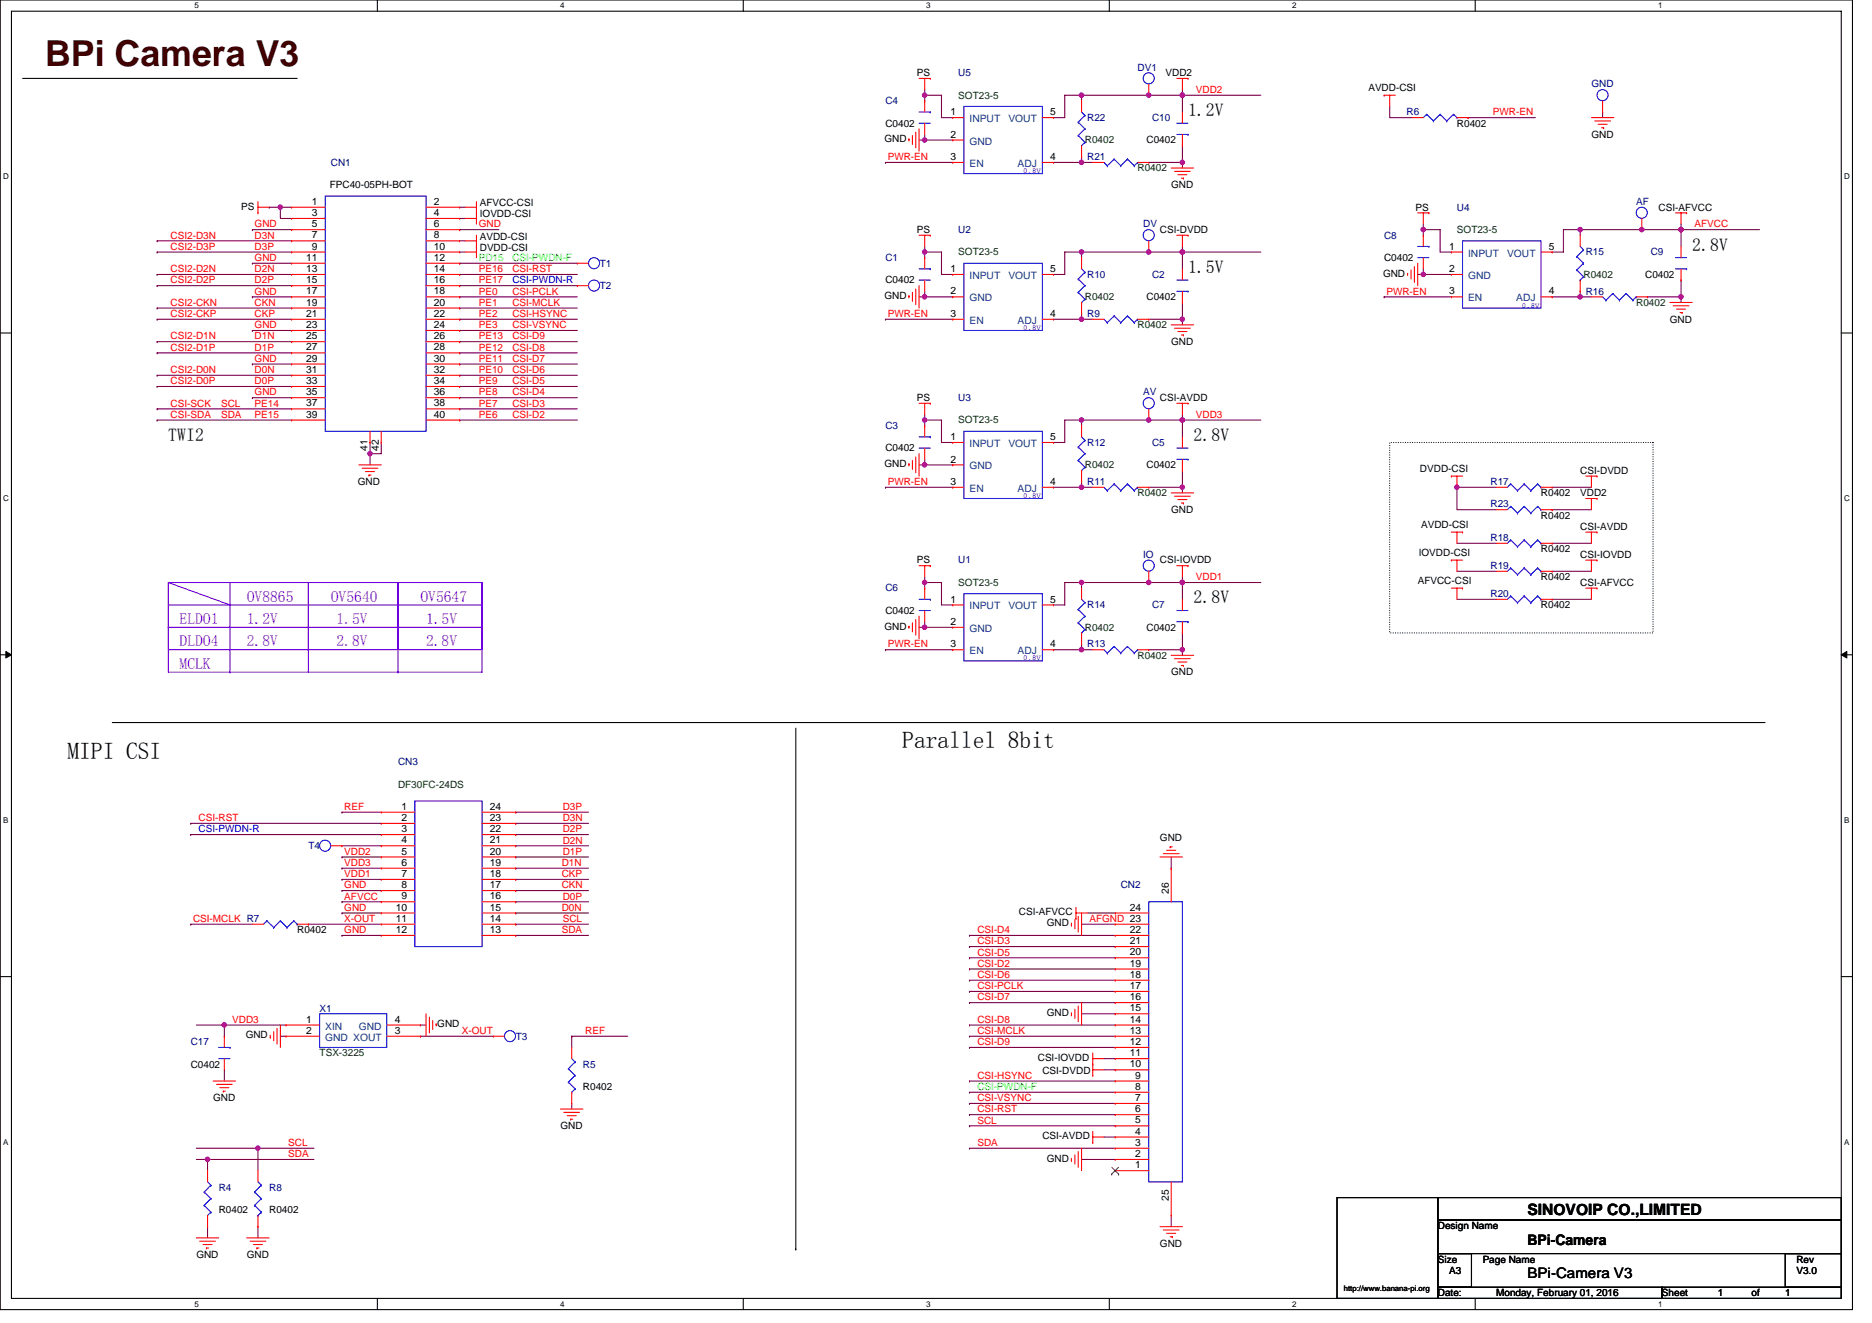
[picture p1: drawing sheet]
<svg xmlns="http://www.w3.org/2000/svg" width="297mm" height="210mm" viewBox="0 0 297 210" stroke-linecap="round" stroke-linejoin="round" font-family="sans-serif">
<path d="M0 0h293.9v207.9h-293.9zM1.8 1.8h290.4v204.3h-290.4z" fill="none" stroke="#000" stroke-width=".17"/>
<g fill="#fff">
<path d="M30.8 .2h.7v1.4h-.7z"/>
<path d="M30.8 206.3h.7v1.4h-.7z"/>
</g>
<path d="M59.9 0v1.8M59.9 206.1v1.8" fill="none" stroke="#000" stroke-width=".17"/>
<g fill="#fff">
<path d="M88.9 .2h.7v1.4h-.7z"/>
<path d="M88.9 206.3h.7v1.4h-.7z"/>
</g>
<path d="M117.9 0v1.8M117.9 206.1v1.8" fill="none" stroke="#000" stroke-width=".17"/>
<g fill="#fff">
<path d="M147 .2h.7v1.4h-.7z"/>
<path d="M147 206.3h.7v1.4h-.7z"/>
</g>
<path d="M176 0v1.8M176 206.1v1.8" fill="none" stroke="#000" stroke-width=".17"/>
<g fill="#fff">
<path d="M205 .2h.7v1.4h-.7z"/>
<path d="M205 206.3h.7v1.4h-.7z"/>
</g>
<path d="M234.1 0v1.8M234.1 206.1v1.8" fill="none" stroke="#000" stroke-width=".17"/>
<g fill="#fff">
<path d="M263.1 .2h.7v1.4h-.7z"/>
<path d="M263.1 206.3h.7v1.4h-.7z"/>
<path d="M.5 27.3h.9v1.4h-.9z"/>
<path d="M292.6 27.3h.9v1.4h-.9z"/>
<path d="M.5 78.4h.9v1.4h-.9z"/>
<path d="M292.6 78.4h.9v1.4h-.9z"/>
</g>
<path d="M0 52.9h1.8M292.2 52.9h1.7" fill="none" stroke="#000" stroke-width=".17"/>
<g fill="#fff">
<path d="M.5 129.5h.8v1.4h-.8z"/>
<path d="M292.6 129.5h.9v1.4h-.9z"/>
</g>
<path d="M0 103.9h1.8M292.2 103.9h1.7" fill="none" stroke="#000" stroke-width=".17"/>
<path d="M.9 103.4l.9 .5-.9 .5zM292.2 103.9l.8-.5v1z" fill="#000" stroke="#000" stroke-width=".16"/>
<g fill="#fff">
<path d="M.5 180.5h.8v1.4h-.8z"/>
<path d="M292.6 180.5h.9v1.4h-.9z"/>
</g>
<g fill="none" stroke="#000" stroke-width=".17">
<path d="M3.6 12.4h43.6M48.9 92.5v10.6M17.8 114.7h262.3M48.9 103.1h.1M126.3 115.6v82.6M0 155h1.8M292.2 155h1.7M126.3 198.2h.1M212.2 190.1h16v16h-16zM228.2 190.1h64v3.5h-64zM228.2 193.6h64v5.4h-64zM228.2 199h5.3v5.3h-5.3z"/>
<path d="M283.3 199h8.9v5.3h-8.9zM228.2 204.3h35.5v1.8h-35.5zM263.7 204.3h28.5v1.8h-28.5z"/>
</g>
<path d="M220.5 70.2h41.8v30.3h-41.8z" fill="none" stroke="#000" stroke-width=".17" stroke-dasharray="0 .3"/>
<path d="M26.7 92.5h49.8M26.7 96h49.8M26.7 99.6h49.8M26.7 92.5v10.6h49.8v-10.6M26.7 92.5v14.2h49.8v-14.2M26.7 92.5l9.8 3.5M36.5 96h.1M36.5 92.5v14.2M48.9 92.5v14.2M36.5 106.7h.1M63.2 103.1v-10.6v14.2M63.2 106.7h.1" fill="none" stroke="#8000ff" stroke-width=".17"/>
<g fill="none" stroke="#800040" stroke-width=".17">
<path d="M146.7 15.1h2.7v3.6h1.8M146.7 15.1v.9M146.7 15.1h.1M146.7 14.2v.9M171.6 15.1h.1M171.6 15.1v.9M171.6 15.1h-2.7v3.6h-1.7M171.6 15.1h28.5M182.3 15.1h.1M187.6 14.2v3.6M187.6 15.1h.1M220.5 16.9v1.8h3.6"/>
<path d="M233 18.7h.1M233 18.7h10.6M254.3 17.8v.9M24.9 38.2h.1M24.9 38.2h21.4M40 36.4h.1M40 36.4h6.3M42.7 32.9h1.8v1.8h1.8M42.7 32.9h.1M44.5 32.9h1.8M72.9 38.2h.9M72.9 34.7h.9"/>
<path d="M72.9 36.4h.1M72.9 32.9h.9M72.9 36.4h6.3M140.5 25.8h.1M140.5 25.8h10.7M145.8 22.2h.9M146.7 39.1v.9M146.7 21.3v.9M146.7 22.2h.1M146.7 22.2h4.5M167.2 25.8h4.4M171.6 24.9h.1"/>
<path d="M171.6 25.8h1.8M171.6 24.9v.9M182.3 25.8h5.3M187.6 39.1v3.6M187.6 23.1v2.7M187.6 25.8h.1M187.6 25.8v.9M225.8 36.4h2.7v3.6h1.8M225.8 36.4v.9M225.8 36.4h.1M225.8 35.6v.8M250.7 36.4v.9"/>
<path d="M250.7 36.4h-2.6v3.6h-1.8M250.7 36.4h.1M250.7 36.4h28.5M260.5 36.4h.1M266.7 35.6v3.5M266.7 36.4h.1M24.9 40h.1M24.9 45.3h.1M24.9 43.6h.1M24.9 50.7h.1M24.9 48.9h.1M24.9 59.6h.1"/>
<path d="M24.9 54.2h.1M24.9 56h.1M24.9 40h21.4M24.9 45.3h21.4M24.9 43.6h21.4M24.9 50.7h21.4M24.9 48.9h21.4M24.9 59.6h21.4M24.9 54.2h21.4M24.9 56h21.4M40 57.8h.1M40 52.5h.1"/>
<path d="M40 47.1h.1M40 41.8h.1M40 57.8h6.3M40 52.5h6.3M40 47.1h6.3M40 41.8h6.3M72.9 40h.9M72.9 43.6h.1M72.9 45.3h.1M72.9 54.2h.1M72.9 56h.1M72.9 57.8h.1"/>
<path d="M72.9 59.6h.1M72.9 52.5h.1M72.9 50.7h.1M72.9 48.9h.1M72.9 47.1h.1M72.9 41.8h.1M72.9 45.3h18.7M72.9 43.6h18.7M72.9 50.7h18.7M72.9 48.9h18.7M72.9 59.6h18.7M72.9 54.2h18.7"/>
<path d="M72.9 56h18.7M72.9 57.8h18.7M72.9 52.5h18.7M72.9 47.1h18.7M72.9 41.8h18.7M140.5 50.7h.1M140.5 50.7h10.7M145.8 47.1h.9M146.7 40h2.7v3.6h1.8M146.7 40v.9M146.7 46.2v.9M146.7 40h.1"/>
<path d="M146.7 47.1h.1M146.7 47.1h4.5M167.2 50.7h4.4M171.6 49.8h.1M171.6 40v.9M171.6 40h-2.7v3.6h-1.7M171.6 50.7h1.8M171.6 40h.1M171.6 40h28.5M171.6 49.8v.9M182.3 50.7h5.3M182.3 40h.1"/>
<path d="M187.6 48v2.7M187.6 50.7h.1M187.6 40h.1M187.6 50.7v.9M219.6 47.1h.1M219.6 47.1h10.7M225 43.6h.8M225.8 42.7v.9M225.8 43.6h.1M225.8 43.6h4.5M246.3 47.1h4.4M250.7 46.2v.9"/>
<path d="M250.7 47.1h.1M250.7 47.1h1.8M261.4 47.1h5.3M266.7 47.1h.1M266.7 44.4v2.7M266.7 47.1v.9M24.9 61.3h.1M24.9 66.7h.1M24.9 64.9h.1M24.9 61.3h21.4M24.9 66.7h21.4M24.9 64.9h21.4"/>
<path d="M40 63.1h.1M40 63.1h6.3M58.7 70.2v1.8M58.7 72h.1M58.7 72v1.8M60.5 70.2v1.8h-1.8M72.9 61.3h.1M72.9 63.1h.1M72.9 64.9h.1M72.9 66.7h.1M72.9 61.3h18.7M72.9 63.1h18.7"/>
<path d="M72.9 66.7h18.7M72.9 64.9h18.7M140.5 77.3h.1M140.5 77.3h10.7M145.8 73.8h.9M146.7 66.7h2.7v3.5h1.8M146.7 66.7v.9M146.7 72.9v.9M146.7 66.7h.1M146.7 73.8h.1M146.7 65.8v.9M146.7 73.8h4.5"/>
<path d="M167.2 77.3h4.4M171.6 76.5v.8M171.6 77.3h.1M171.6 66.7v.9M171.6 66.7h-2.7v3.5h-1.7M171.6 66.7h.1M171.6 66.7h28.5M171.6 77.3h1.8M182.3 77.3h5.3M182.3 66.7h.1M187.6 77.3h.1M187.6 65.8v3.5"/>
<path d="M187.6 66.7h.1M187.6 74.7v2.6M187.6 77.3v.9M231.2 77.3h.1M231.2 77.3v3.6h6.2M231.2 77.3h6.2M246.3 77.3h6.2M145.8 99.6h.9M146.7 92.5h2.7v3.5h1.8M146.7 92.5v.8M146.7 98.7v.9M146.7 92.5h.1"/>
<path d="M146.7 99.6h.1M146.7 91.6v.9M146.7 99.6h4.5M171.6 92.5v.8M171.6 92.5h-2.7v3.5h-1.7M171.6 92.5h.1M171.6 92.5h28.5M182.3 92.5h.1M187.6 91.6v3.5M187.6 92.5h.1M231.2 86.2h6.2M231.2 90.7h6.2"/>
<path d="M231.2 95.1h6.2M246.3 86.2h6.2M246.3 90.7h6.2M246.3 95.1h6.2M246.3 80.9h.1M246.3 80.9h6.2M140.5 103.1h.1M140.5 103.1h10.7M167.2 103.1h4.4M171.6 102.2v.9M171.6 103.1h.1M171.6 103.1h1.8"/>
<path d="M182.3 103.1h5.3M187.6 103.1h.1M187.6 100.5v2.6M187.6 103.1v.9M30.3 132.5h.1M30.3 130.7h.1M30.3 132.5h30.2M30.3 130.7h30.2M54.3 128.9h.1M54.3 136h.1M54.3 137.8h.1M54.3 139.6h.1"/>
<path d="M54.3 134.2h6.2M54.3 128.9h6.2M54.3 136h6.2M54.3 137.8h6.2M54.3 139.6h6.2M81.8 139.6h.1M81.8 137.8h.1M81.8 136h.1M81.8 134.2h.1M81.8 132.5h.1M81.8 130.7h.1M81.8 128.9h.1"/>
<path d="M81.8 128.9h11.6M81.8 132.5h11.6M81.8 130.7h11.6M81.8 136h11.6M81.8 137.8h11.6M81.8 139.6h11.6M81.8 134.2h11.6M185.8 136v1.8M30.3 146.7h.1M30.3 146.7h9.7M48.9 146.7h.1M48.9 146.7h11.6"/>
<path d="M54.3 141.4h.1M54.3 144.9h.1M54.3 148.5h.1M54.3 143.1h.1M54.3 141.4h6.2M54.3 144.9h6.2M54.3 148.5h6.2M54.3 143.1h6.2M81.8 148.5h.1M81.8 146.7h.1M81.8 144.9h.1M81.8 143.1h.1"/>
<path d="M81.8 141.4h.1M81.8 141.4h11.6M81.8 144.9h11.6M81.8 146.7h11.6M81.8 148.5h11.6M81.8 143.1h11.6M153.8 152h.1M153.8 153.8h.1M153.8 150.2h.1M153.8 148.5h.1M153.8 155.6h.1M153.8 159.1h.1"/>
<path d="M153.8 157.4h.1M153.8 148.5h23.2M153.8 152h23.2M153.8 153.8h23.2M153.8 150.2h23.2M153.8 155.6h23.2M153.8 159.1h23.2M153.8 157.4h23.2M171.6 146.7h.1M171.6 146.7h5.4M172.5 144.9h4.5M31.2 162.7h4.4"/>
<path d="M35.6 162.7h.1M35.6 162.7v1.8M35.6 169.8v1.8M35.6 162.7h9.8M44.5 164.5h.9M66.7 162.7h.9M66.7 164.5h.1M66.7 164.5h11.6M90.7 175.1v.9M90.7 164.5v1.7M90.7 164.5h.1M90.7 164.5h8.9"/>
<path d="M153.8 178.7h.1M153.8 175.1h.1M153.8 171.6h.1M153.8 166.2h.1M153.8 162.7h.1M153.8 164.5h.1M153.8 173.4h.1M153.8 176.9h.1M153.8 162.7h23.2M153.8 164.5h23.2M153.8 178.7h23.2M153.8 175.1h23.2"/>
<path d="M153.8 171.6h23.2M153.8 166.2h23.2M153.8 173.4h23.2M153.8 176.9h23.2M171.6 160.9h5.4M175.2 168h1.8M175.2 169.8h1.8M31.2 182.2h9.7v3.6M31.2 184h1.7M32.9 184h.1M32.9 194.7v1.8M32.9 184v1.8"/>
<path d="M32.9 184h16.9M40.9 182.2h.1M40.9 194.7v1.8M40.9 182.2h8.9M153.8 182.2h.1M153.8 182.2h23.2M171.6 184h5.4M175.2 180.5h1.8M185.8 192.9v1.8"/>
</g>
<g fill="#f0f" stroke="#f0f" stroke-width=".17">
<circle cx="40.9" cy="182.2" r=".35"/>
<circle cx="32.9" cy="184" r=".35"/>
<circle cx="35.6" cy="162.7" r=".35"/>
<circle cx="44.5" cy="32.9" r=".35"/>
<circle cx="58.7" cy="72" r=".35"/>
<circle cx="146.7" cy="40" r=".35"/>
<circle cx="146.7" cy="47.1" r=".35"/>
<circle cx="171.6" cy="50.7" r=".35"/>
<circle cx="187.6" cy="50.7" r=".35"/>
<circle cx="187.6" cy="40" r=".35"/>
<circle cx="182.3" cy="40" r=".35"/>
<circle cx="146.7" cy="66.7" r=".35"/>
<circle cx="146.7" cy="73.8" r=".35"/>
<circle cx="187.6" cy="77.3" r=".35"/>
<circle cx="171.6" cy="77.3" r=".35"/>
<circle cx="187.6" cy="66.7" r=".35"/>
<circle cx="182.3" cy="66.7" r=".35"/>
<circle cx="146.7" cy="92.4" r=".35"/>
<circle cx="146.7" cy="99.6" r=".35"/>
<circle cx="187.6" cy="103.1" r=".35"/>
<circle cx="171.6" cy="103.1" r=".35"/>
<circle cx="187.6" cy="92.4" r=".35"/>
<circle cx="182.3" cy="92.4" r=".35"/>
<circle cx="225.8" cy="36.4" r=".35"/>
<circle cx="225.8" cy="43.5" r=".35"/>
<circle cx="266.7" cy="47.1" r=".35"/>
<circle cx="250.7" cy="47.1" r=".35"/>
<circle cx="266.7" cy="36.4" r=".35"/>
<circle cx="260.5" cy="36.4" r=".35"/>
<circle cx="231.2" cy="77.3" r=".35"/>
<circle cx="171.6" cy="40" r=".35"/>
<circle cx="171.6" cy="66.7" r=".35"/>
<circle cx="171.6" cy="92.4" r=".35"/>
<circle cx="250.7" cy="36.4" r=".35"/>
<circle cx="171.6" cy="15.1" r=".35"/>
<circle cx="146.7" cy="15.1" r=".35"/>
<circle cx="146.7" cy="22.2" r=".35"/>
<circle cx="171.6" cy="25.8" r=".35"/>
<circle cx="187.6" cy="25.8" r=".35"/>
<circle cx="187.6" cy="15.1" r=".35"/>
<circle cx="182.3" cy="15.1" r=".35"/>
</g>
<g fill="none" stroke="#f00" stroke-width=".17">
<path d="M145.8 12.4h1.8M146.7 12.4v1.8M146.7 19.6v1.7M146.7 16h.1M146.7 16v1.8M147.6 12.4h.1M151.2 18.7h.1M151.2 18.7h1.7M165.4 18.7h1.8M167.2 18.7h.1M171.6 16v1.8M182.3 15.1h.1"/>
<path d="M182.3 13.3v1.8M186.7 12.4h1.8M187.6 12.4v1.8M187.6 17.8v1.8M188.5 12.4h.1M219.6 15.1h.1M219.6 15.1h1.8M220.5 15.1v1.8M224.1 18.7h1.7M231.2 18.7h1.8M233 18.7h.1M252.5 18.7h3.6"/>
<path d="M253 19.2h2.5M253.6 19.7h1.4M254.3 17.8h.1M254.3 16v1.8M40.9 32.9h1.8M40.9 33.8h.1M40.9 32v1.8M46.3 32.9h.1M46.3 34.7h.1M46.3 36.4h.1M46.3 38.2h.1M46.3 32.9h5.3"/>
<path d="M46.3 34.7h5.3M46.3 36.4h5.3M46.3 38.2h5.3M67.6 32.9h5.3M67.6 34.7h5.3M67.6 36.4h5.3M67.6 38.2h5.3M72.9 32.9h.1M72.9 34.7h.1M72.9 36.4h.1M72.9 38.2h.1M73.8 38.2h1.8"/>
<path d="M73.8 34.7h1.8M73.8 32.9h1.8M75.6 39.1h.1M75.6 33.8h.1M75.6 32v3.6M75.6 37.3v3.6M144.2 22.1h.1M144.2 22.1v.3M144.8 21.5v1.4M145.3 21v2.5M145.8 20.4v3.6M145.8 37.3h1.8"/>
<path d="M146.7 37.3v1.8M147.6 37.3h.1M151.2 22.2h.1M151.2 25.8h.1M151.2 25.8h1.7M151.2 22.2h1.7M165.4 25.8h1.8M167.2 25.8h.1M171.6 24.9h.1M171.6 23.1v1.8M173.4 25.8h1.8M180.5 25.8h1.8"/>
<path d="M182.3 25.8h.1M182.3 38.2v1.8M185.8 26.7h3.6M186.4 27.2h2.5M186.7 37.3h1.8M186.9 27.7h1.4M187.4 28.3h.4M187.6 37.3v1.8M187.6 23.1h.1M187.6 21.3v1.8M187.8 28.3h.1M188.5 37.3h.1"/>
<path d="M225 33.8h1.7M225.8 33.8v1.8M225.8 37.3h.1M225.8 37.3v1.8M226.7 33.8h.1M250.7 37.3v1.8M254.1 20.3h.4M254.5 20.3h.1M260.5 36.4h.1M260.5 34.7v1.7M265.9 33.8h1.7M266.7 33.8v1.8"/>
<path d="M266.7 39.1v1.8M267.6 33.8h.1M46.3 40h.1M46.3 41.8h.1M46.3 43.6h.1M46.3 45.3h.1M46.3 47.1h.1M46.3 48.9h.1M46.3 50.7h.1M46.3 52.5h.1M46.3 54.2h.1M46.3 56h.1"/>
<path d="M46.3 57.8h.1M46.3 59.6h.1M46.3 47.1h5.3M46.3 43.6h5.3M46.3 50.7h5.3M46.3 40h5.3M46.3 41.8h5.3M46.3 45.3h5.3M46.3 48.9h5.3M46.3 52.5h5.3M46.3 54.2h5.3M46.3 56h5.3"/>
<path d="M46.3 57.8h5.3M46.3 59.6h5.3M67.6 47.1h5.3M67.6 43.6h5.3M67.6 50.7h5.3M67.6 40h5.3M67.6 41.8h5.3M67.6 45.3h5.3M67.6 48.9h5.3M67.6 52.5h5.3M67.6 54.2h5.3M67.6 56h5.3"/>
<path d="M67.6 57.8h5.3M67.6 59.6h5.3M72.9 40h.1M72.9 41.8h.1M72.9 43.6h.1M72.9 45.3h.1M72.9 47.1h.1M72.9 48.9h.1M72.9 50.7h.1M72.9 52.5h.1M72.9 54.2h.1M72.9 56h.1"/>
<path d="M72.9 57.8h.1M72.9 59.6h.1M73.8 40h1.8M91.6 45.3h.1M91.6 41.8h.1M91.6 41.8h1.8M91.6 45.3h1.8M144.2 46.9h.1M144.2 46.9v.4M144.8 46.4v1.4M145.3 45.9v2.5M145.8 45.3v3.6"/>
<path d="M146.7 44.4v1.8M146.7 40.9h.1M146.7 40.9v1.8M151.2 43.6h.1M151.2 47.1h.1M151.2 50.7h.1M151.2 47.1h1.7M151.2 43.6h1.7M151.2 50.7h1.7M165.4 43.6h1.8M165.4 50.7h1.8M167.2 50.7h.1"/>
<path d="M167.2 43.6h.1M171.6 40.9v1.8M171.6 49.8h.1M171.6 48v1.8M173.4 50.7h1.8M180.5 50.7h1.8M182.3 50.7h.1M182.3 40h.1M185.8 51.6h3.6M186.4 52.1h2.5M186.9 52.6h1.4M187.4 53.2h.4"/>
<path d="M187.6 42.7v1.7M187.6 48h.1M187.6 46.2v1.8M187.8 53.2h.1M223.3 43.4h.1M223.3 43.4v.3M223.9 42.8v1.5M224.4 42.3v2.5M225 41.8v3.5M225.8 40.9v1.8M230.3 40h.1M230.3 43.6h.1"/>
<path d="M230.3 47.1h.1M230.3 47.1h1.8M230.3 43.6h1.8M230.3 40h1.8M244.5 47.1h1.8M244.5 40h1.8M246.3 47.1h.1M246.3 40h.1M250.7 46.2h.1M250.7 44.4v1.8M252.5 47.1h1.8M259.6 47.1h1.8"/>
<path d="M261.4 47.1h.1M265 48h3.5M265.5 48.5h2.5M266 49.1h1.5M266.6 49.6h.3M266.7 44.4h.1M266.7 42.7v1.7M266.9 49.6h.1M46.3 61.3h.1M46.3 63.1h.1M46.3 64.9h.1M46.3 66.7h.1"/>
<path d="M46.3 61.3h5.3M46.3 63.1h5.3M46.3 64.9h5.3M46.3 66.7h5.3M56.9 73.8h3.6M57.5 74.3h2.5M58 74.8h1.4M58.5 75.4h.1M58.5 75.4h.4M58.7 70.2h.1M58.7 68.5v1.7M60.5 70.2h.1"/>
<path d="M60.5 68.5v1.7M67.6 61.3h5.3M67.6 63.1h5.3M67.6 64.9h5.3M67.6 66.7h5.3M72.9 61.3h.1M72.9 63.1h.1M72.9 64.9h.1M72.9 66.7h.1M144.2 73.6h.1M144.2 73.6v.4M144.8 73.1v1.4"/>
<path d="M145.3 72.5v2.5M145.8 72v3.6M145.8 64h1.8M146.7 64v1.8M146.7 71.1v1.8M146.7 67.6h.1M146.7 67.6v1.7M147.6 64h.1M151.2 70.2h.1M151.2 73.8h.1M151.2 77.3h.1M151.2 77.3h1.7"/>
<path d="M151.2 70.2h1.7M151.2 73.8h1.7M165.4 77.3h1.8M165.4 70.2h1.8M167.2 77.3h.1M167.2 70.2h.1M171.6 67.6v1.7M171.6 76.5h.1M171.6 74.7v1.8M173.4 77.3h1.8M180.5 77.3h1.8M182.3 66.7h.1"/>
<path d="M182.3 77.3h.1M182.3 64.9v1.8M185.8 78.2h3.6M186.4 78.8h2.5M186.7 64h1.8M186.9 79.3h1.4M187.4 79.8h.4M187.6 64v1.8M187.6 69.3v1.8M187.6 74.7h.1M187.6 72.9v1.8M187.8 79.8h.1"/>
<path d="M188.5 64h.1M230.3 75.6h.1M230.3 75.6h1.8M231.2 75.6v1.7M237.4 77.3h1.8M244.5 77.3h1.8M246.3 77.3h.1M251.6 75.6h1.8M251.6 79.1h1.8M252.5 75.6v1.7M252.5 79.1v1.8M253.4 75.6h.1"/>
<path d="M253.4 79.1h.1M144.2 99.4h.1M144.2 99.4v.3M144.8 98.8v1.5M145.3 98.3v2.5M145.8 97.8v3.5M145.8 89.8h1.8M146.7 89.8v1.8M146.7 96.9v1.8M146.7 93.3h.1M146.7 93.3v1.8M147.6 89.8h.1"/>
<path d="M151.2 96h.1M151.2 99.6h.1M151.2 96h1.7M151.2 99.6h1.7M165.4 96h1.8M167.2 96h.1M171.6 93.3v1.8M182.3 92.5h.1M182.3 90.7v1.8M186.7 89.8h1.8M187.6 89.8v1.8M187.6 95.1v1.8"/>
<path d="M187.6 98.7v1.8M188.5 89.8h.1M230.3 88.9h.1M230.3 84.5h1.8M230.3 88.9h1.8M230.3 93.3h1.8M231.2 84.5v1.7M231.2 88.9v1.8M231.2 93.3v1.8M232.1 84.5h.1M232.1 93.3h.1M237.4 80.9h1.8"/>
<path d="M237.4 95.1h1.8M237.4 90.7h1.8M237.4 86.2h1.8M244.5 80.9h1.8M244.5 95.1h1.8M244.5 90.7h1.8M244.5 86.2h1.8M246.3 80.9h.1M246.3 95.1h.1M246.3 90.7h.1M246.3 86.2h.1M251.6 84.5h1.8"/>
<path d="M251.6 88.9h1.8M251.6 93.3h1.8M252.5 84.5v1.7M252.5 88.9v1.8M252.5 93.3v1.8M253.4 84.5h.1M253.4 88.9h.1M253.4 93.3h.1M151.2 103.1h.1M151.2 103.1h1.7M165.4 103.1h1.8M167.2 103.1h.1"/>
<path d="M171.6 102.2h.1M171.6 100.5v1.7M173.4 103.1h1.8M180.5 103.1h1.8M182.3 103.1h.1M185.8 104h3.6M186.4 104.5h2.5M186.9 105.1h1.4M187.4 105.6h.4M187.6 100.5h.1M187.8 105.6h.1M52.5 134.2h1.8"/>
<path d="M54.3 134.2h.1M60.5 128.9h.1M60.5 130.7h.1M60.5 132.5h.1M60.5 134.2h.1M60.5 136h.1M60.5 137.8h.1M60.5 139.6h.1M60.5 134.2h5.3M60.5 128.9h5.3M60.5 130.7h5.3M60.5 132.5h5.3"/>
<path d="M60.5 136h5.3M60.5 137.8h5.3M60.5 139.6h5.3M76.5 134.2h5.3M76.5 128.9h5.3M76.5 130.7h5.3M76.5 132.5h5.3M76.5 136h5.3M76.5 137.8h5.3M76.5 139.6h5.3M81.8 139.6h.1M81.8 137.8h.1"/>
<path d="M81.8 136h.1M81.8 134.2h.1M81.8 132.5h.1M81.8 130.7h.1M81.8 128.9h.1M184.1 136h3.5M184.6 135.5h2.5M185.1 135h1.5M185.7 134.4h.1M185.7 134.4h.3M185.8 137.8h.1M185.8 137.8v5.3"/>
<path d="M40 146.7h1.8M47.2 146.7h1.7M48.9 146.7h.1M60.5 141.4h.1M60.5 143.1h.1M60.5 144.9h.1M60.5 146.7h.1M60.5 148.5h.1M60.5 141.4h5.3M60.5 143.1h5.3M60.5 144.9h5.3M60.5 146.7h5.3"/>
<path d="M60.5 148.5h5.3M76.5 141.4h5.3M76.5 143.1h5.3M76.5 144.9h5.3M76.5 146.7h5.3M76.5 148.5h5.3M81.8 148.5h.1M81.8 146.7h.1M81.8 144.9h.1M81.8 143.1h.1M81.8 141.4h.1M170 146.9h.1"/>
<path d="M170 146.5v.4M170.6 146v1.4M170.7 144.9h1.8M170.7 145.8h.1M170.7 144v1.8M171.1 145.4v2.5M171.1 159.7v2.5M171.6 144.9v3.6M171.6 159.1v3.6M177 159.1h.1M177 157.4h.1M177 155.6h.1"/>
<path d="M177 153.8h.1M177 152h.1M177 150.2h.1M177 148.5h.1M177 146.7h.1M177 144.9h.1M177 144.9h5.3M177 146.7h5.3M177 148.5h5.3M177 159.1h5.3M177 157.4h5.3M177 155.6h5.3"/>
<path d="M177 153.8h5.3M177 152h5.3M177 150.2h5.3M33.8 171.6h3.6M34.4 172.1h2.4M34.9 172.6h1.4M35.4 173.2h.1M35.4 173.2h.4M35.6 168v1.8M35.6 164.5h.1M35.6 164.5v1.7M42.9 164.6h.1"/>
<path d="M42.9 164.3v.3M43.4 163.7v1.5M44 163.2v2.5M44.5 162.7v3.5M45.4 162.7h.1M45.4 164.5h.1M45.4 164.5h5.3M45.4 162.7h5.3M61.4 164.5h5.3M61.4 162.7h5.3M66.7 164.5h.1M66.7 162.7h.1"/>
<path d="M67.6 160.9v3.6M68.1 161.4v2.5M68.7 162v1.4M69.2 162.5h.1M69.2 162.5v.4M78.3 164.5h.1M78.3 164.5h1.7M88.9 176h3.6M89.5 176.6h2.5M90 177.1h1.4M90.5 177.6h.1M90.5 177.6h.4"/>
<path d="M90.7 166.2v1.8M90.7 175.1h.1M90.7 173.4v1.7M170 161.1h.1M170 160.7v.4M170.6 160.2v1.4M173.4 168h1.8M173.4 168.9h.1M173.4 169.8h1.8M173.4 170.7h.1M173.4 167.1v3.6M173.4 179.6v1.8"/>
<path d="M177 178.7h.1M177 176.9h.1M177 175.1h.1M177 173.4h.1M177 171.6h.1M177 169.8h.1M177 168h.1M177 166.2h.1M177 164.5h.1M177 162.7h.1M177 160.9h.1M177 178.7h5.3"/>
<path d="M177 176.9h5.3M177 175.1h5.3M177 173.4h5.3M177 171.6h5.3M177 169.8h5.3M177 168h5.3M177 166.2h5.3M177 164.5h5.3M177 162.7h5.3M177 160.9h5.3M31.2 196.5h3.5M31.7 197h2.5"/>
<path d="M32.2 197.5h1.5M32.8 198.1h.1M32.8 198.1h.3M32.9 185.8v1.8M32.9 194.7h.1M32.9 192.9v1.8M39.2 196.5h3.5M39.7 197h2.5M40.2 197.5h1.5M40.8 198.1h.1M40.8 198.1h.3M40.9 185.8v1.8"/>
<path d="M40.9 194.7h.1M40.9 192.9v1.8M170 184.2h.1M170 183.9v.3M170.6 183.3v1.4M171.1 182.8v2.5M171.6 182.2v3.6M173.4 180.5h1.8M173.4 181.4h.1M177 185.8h.1M177 184h.1M177 182.2h.1"/>
<path d="M177 180.5h.1M177 185.8h5.3M177 184h5.3M177 182.2h5.3M177 180.5h5.3M184.1 194.7h3.5M184.6 195.2h2.5M185.1 195.7h1.5M185.7 196.3h.3M185.8 192.9h.1M185.8 187.6v5.3M186 196.3h.1"/>
</g>
<g fill="none" stroke="#00f" stroke-width=".17">
<path d="M145.8 19.6h1.8M145.8 17.8h1.8M147.6 17.8h.1M152.9 16.9h12.5v10.7h-12.5zM171.1 19.4h.1M171.1 19.4l1 1M171.6 17.8l.5 .5M172.1 18.3h.1M172.1 18.3l-1 1.1M186.7 19.6h1.8M226.4 18.1h.1M226.4 18.1l-.6 .6"/>
<path d="M226.4 18.1l1.1 1.1M227.5 19.2h.1M228.5 18.1h.1M228.5 18.1l-1 1.1M228.5 18.1l1.1 1.1M229.6 19.2h.1M230.6 18.1h.1M230.6 18.1l-1 1.1M230.6 18.1l.6 .6M231.2 18.7h.1M51.6 31.1h16v37.4h-16zM171.1 21.5h.1"/>
<path d="M171.1 21.5l1 1.1M171.6 23.1h.1M172.1 20.4h.1M172.1 22.6h.1M172.1 20.4l-1 1.1M172.1 22.6l-.5 .5M175.2 25.8l.5 .5M175.7 26.3h.1M176.8 25.3h.1M176.8 25.3l-1.1 1M176.8 25.3l1 1M177.8 26.3h.1"/>
<path d="M178.9 25.3h.1M178.9 25.3l-1.1 1M178.9 25.3l1.1 1M180 26.3h.1M180.5 25.8h.1M180.5 25.8l-.5 .5M186.7 21.3h1.8M188.5 21.3h.1M225 39.1h1.7M226.7 39.1h.1M232.1 38.2h12.4v10.7h-12.4zM250.7 39.1l.6 .5"/>
<path d="M251.3 39.6h.1M251.3 39.6l-1.1 1.1M145.8 44.4h1.8M145.8 42.7h1.8M147.6 42.7h.1M152.9 41.8h12.5v10.7h-12.5zM171.1 44.3h.1M171.1 46.4h.1M171.1 44.3l1 1M171.1 46.4l1 1.1M171.6 48h.1M171.6 42.7l.5 .5"/>
<path d="M172.1 43.2h.1M172.1 45.3h.1M172.1 47.5h.1M172.1 43.2l-1 1.1M172.1 45.3l-1 1.1M172.1 47.5l-.5 .5M175.2 50.7l.5 .5M175.7 51.2h.1M176.8 50.1h.1M176.8 50.1l-1.1 1.1M176.8 50.1l1 1.1M177.8 51.2h.1"/>
<path d="M178.9 50.1h.1M178.9 50.1l-1.1 1.1M178.9 50.1l1.1 1.1M180 51.2h.1M180.5 50.7h.1M180.5 50.7l-.5 .5M186.7 44.4h1.8M186.7 46.2h1.8M188.5 46.2h.1M225 40.9h1.7M250.2 40.7h.1M250.2 42.8h.1"/>
<path d="M250.2 40.7l1.1 1.1M250.2 42.8l1.1 1.1M250.7 44.4h.1M251.3 41.8h.1M251.3 43.9h.1M251.3 41.8l-1.1 1M251.3 43.9l-.6 .5M254.3 47.1l.5 .5M254.8 47.6h.1M255.9 46.6h.1M255.9 46.6l-1.1 1M255.9 46.6l1.1 1"/>
<path d="M257 47.6h.1M258 46.6h.1M258 46.6l-1 1M258 46.6l1.1 1M259.1 47.6h.1M259.6 47.1h.1M259.6 47.1l-.5 .5M265.9 40.9h1.7M265.9 42.7h1.7M267.6 42.7h.1M145.8 71.1h1.8M145.8 69.3h1.8"/>
<path d="M147.6 69.3h.1M152.9 68.5h12.5v10.6h-12.5zM171.1 71h.1M171.1 73.1h.1M171.1 71l1 1M171.1 73.1l1 1M171.6 74.7h.1M171.6 69.3l.5 .6M172.1 69.9h.1M172.1 72h.1M172.1 74.1h.1M172.1 69.9l-1 1.1"/>
<path d="M172.1 72l-1 1.1M172.1 74.1l-.5 .6M175.2 77.3l.5 .6M175.7 77.9h.1M176.8 76.8h.1M176.8 76.8l-1.1 1.1M176.8 76.8l1 1.1M177.8 77.9h.1M178.9 76.8h.1M178.9 76.8l-1.1 1.1M178.9 76.8l1.1 1.1M180 77.9h.1"/>
<path d="M180.5 77.3h.1M180.5 77.3l-.5 .6M186.7 71.1h1.8M186.7 72.9h1.8M188.5 72.9h.1M239.7 76.8h.1M239.7 76.8l-.5 .5M239.7 76.8l1.1 1.1M240.8 77.9h.1M241.8 76.8h.1M241.8 76.8l-1 1.1M241.8 76.8l1.1 1.1"/>
<path d="M242.9 77.9h.1M244 76.8h.1M244 76.8l-1.1 1.1M244 76.8l.5 .5M244.5 77.3h.1M145.8 96.9h1.8M145.8 95.1h1.8M147.6 95.1h.1M152.9 94.2h12.5v10.7h-12.5zM171.1 96.7h.1M171.1 98.8h.1M171.1 96.7l1 1.1"/>
<path d="M171.1 98.8l1 1.1M171.6 95.1l.5 .6M172.1 95.7h.1M172.1 97.8h.1M172.1 99.9h.1M172.1 95.7l-1 1M172.1 97.8l-1 1M172.1 99.9l-.5 .6M186.7 96.9h1.8M186.7 98.7h1.8M188.5 98.7h.1M239.7 80.4h.1"/>
<path d="M239.7 94.6h.1M239.7 90.1h.1M239.7 85.7h.1M239.7 80.4l-.5 .5M239.7 80.4l1.1 1M239.7 94.6l-.5 .5M239.7 94.6l1.1 1.1M239.7 90.1l-.5 .6M239.7 90.1l1.1 1.1M239.7 85.7l-.5 .5M239.7 85.7l1.1 1.1M240.8 81.4h.1"/>
<path d="M240.8 95.7h.1M240.8 91.2h.1M240.8 86.8h.1M241.8 80.4h.1M241.8 94.6h.1M241.8 90.1h.1M241.8 85.7h.1M241.8 90.1l1.1 1.1M241.8 80.4l-1 1M241.8 80.4l1.1 1M241.8 94.6l-1 1.1M241.8 94.6l1.1 1.1"/>
<path d="M241.8 90.1l-1 1.1M241.8 85.7l-1 1.1M241.8 85.7l1.1 1.1M242.9 81.4h.1M242.9 95.7h.1M242.9 91.2h.1M242.9 86.8h.1M244 80.4h.1M244 94.6h.1M244 90.1h.1M244 85.7h.1M244 80.4l-1.1 1"/>
<path d="M244 80.4l.5 .5M244 94.6l-1.1 1.1M244 94.6l.5 .5M244 90.1l-1.1 1.1M244 90.1l.5 .6M244 85.7l-1.1 1.1M244 85.7l.5 .5M244.5 80.9h.1M244.5 95.1h.1M244.5 90.7h.1M244.5 86.2h.1M171.6 100.5h.1"/>
<path d="M175.2 103.1l.5 .6M175.7 103.7h.1M176.8 102.6h.1M176.8 102.6l-1.1 1.1M176.8 102.6l1 1.1M177.8 103.7h.1M178.9 102.6h.1M178.9 102.6l-1.1 1.1M178.9 102.6l1.1 1.1M180 103.7h.1M180.5 103.1h.1M180.5 103.1l-.5 .6"/>
<path d="M65.8 127.1h10.7v23.1h-10.7zM42.4 146.2h.1M42.4 146.2l-.6 .5M42.4 146.2l1 1M43.4 147.2h.1M44.5 146.2h.1M44.5 146.2l-1.1 1M44.5 146.2l1 1M45.5 147.2h.1M46.6 146.2h.1M46.6 146.2l-1.1 1M46.6 146.2l.6 .5"/>
<path d="M47.2 146.7h.1M182.3 143.1h5.3v44.5h-5.3zM34.7 168h1.8M34.7 166.2h1.8M36.5 166.2h.1M50.7 160.9h10.7v5.3h-10.7zM90.2 169.6h.1M90.2 171.7h.1M90.2 169.6l1 1.1M90.2 171.7l1 1.1M90.7 173.4h.1M90.7 168l.5 .6"/>
<path d="M91.2 168.6h.1M91.2 170.7h.1M91.2 172.8h.1M91.2 168.6l-1 1M91.2 170.7l-1 1M91.2 172.8l-.5 .6M32.4 189.2h.1M32.4 191.3h.1M32.4 189.2l1.1 1M32.4 191.3l1.1 1.1M32.9 192.9h.1M32.9 187.6l.6 .5"/>
<path d="M33.5 188.1h.1M33.5 190.2h.1M33.5 192.4h.1M33.5 188.1l-1.1 1.1M33.5 190.2l-1.1 1.1M33.5 192.4l-.6 .5M40.4 189.2h.1M40.4 191.3h.1M40.4 189.2l1.1 1M40.4 191.3l1.1 1.1M40.9 192.9h.1M40.9 187.6l.6 .5"/>
<path d="M41.5 188.1h.1M41.5 190.2h.1M41.5 192.4h.1M41.5 188.1l-1.1 1.1M41.5 190.2l-1.1 1.1M41.5 192.4l-.6 .5"/>
<circle cx="182.3" cy="12.4" r=".88"/>
<circle cx="254.3" cy="15.1" r=".88"/>
<circle cx="182.3" cy="37.3" r=".88"/>
<circle cx="260.5" cy="33.8" r=".88"/>
<circle cx="94.3" cy="41.8" r=".88"/>
<circle cx="94.3" cy="45.3" r=".88"/>
<circle cx="182.3" cy="64" r=".88"/>
<circle cx="182.3" cy="89.8" r=".88"/>
<circle cx="51.6" cy="134.2" r=".88"/>
<circle cx="80.9" cy="164.5" r=".88"/>
</g>
<path d="M176.4 186.4h.1M176.4 185.3l1.1 1.1M177.5 185.3l-1.1 1.1M177.5 186.4h.1" fill="none" stroke="#804000" stroke-width=".16"/>
<text font-size="5.7" fill="#400000" x="7.2" y="10.5">BPi Camera V3</text>
<g font-size="3.7">
<text x="143.2" y="118.8">Parallel 8bit</text>
<text x="10.7" y="120.5">MIPI CSI</text>
</g>
<g font-size="2.8">
<text x="188.5" y="18.4">1.2V</text>
<text x="268.5" y="39.8">2.8V</text>
<text x="188.5" y="43.3">1.5V</text>
<text x="26.7" y="70">TWI2</text>
<text x="189.4" y="70">2.8V</text>
<text x="189.4" y="95.8">2.8V</text>
</g>
<g font-size="2.5" fill="#8000ff">
<text x="39.2" y="95.5">OV8865</text>
<text x="52.5" y="95.5">OV5640</text>
<text x="66.7" y="95.5">OV5647</text>
<text x="28.5" y="99">ELDO1</text>
<text x="39.2" y="99">1.2V</text>
<text x="53.4" y="99">1.5V</text>
<text x="67.6" y="99">1.5V</text>
<text x="28.5" y="102.6">DLDO4</text>
<text x="28.5" y="106.2">MCLK</text>
<text x="39.2" y="102.6">2.8V</text>
<text x="53.4" y="102.6">2.8V</text>
<text x="67.6" y="102.6">2.8V</text>
</g>
<text font-size="2.5" x="242.4" y="192.9">SINOVOIP CO.,LIMITED</text>
<g font-size="2.3">
<text x="242.4" y="197.5">BPi-Camera</text>
<text x="242.4" y="202.8">BPi-Camera V3</text>
</g>
<g font-size="1.6" fill="#000080">
<text x="180.5" y="11.2">DV1</text>
<text x="140.5" y="16.5">C4</text>
<text x="152.1" y="12.1">U5</text>
<text x="252.5" y="13.9">GND</text>
<text x="172.5" y="19.2">R22</text>
<text x="182.8" y="19.2">C10</text>
<text x="223.2" y="18.3">R6</text>
<text x="52.5" y="26.3">CN1</text>
<text x="172.5" y="25.4">R21</text>
<text x="231.2" y="33.4">U4</text>
<text x="259.6" y="32.5">AF</text>
<text x="140.5" y="41.4">C1</text>
<text x="152.1" y="37">U2</text>
<text x="181.4" y="36.1">DV</text>
<text x="219.6" y="37.9">C8</text>
<text x="251.6" y="40.5">R15</text>
<text x="261.9" y="40.5">C9</text>
<text x="95.2" y="45.9">T2</text>
<text x="95.2" y="42.3">T1</text>
<text x="172.5" y="44.1">R10</text>
<text x="182.8" y="44.1">C2</text>
<text x="251.6" y="46.8">R16</text>
<text x="172.5" y="50.3">R9</text>
<text x="152.1" y="63.6">U3</text>
<text x="181.4" y="62.8">AV</text>
<text x="140.5" y="68.1">C3</text>
<text x="172.5" y="70.8">R12</text>
<text x="182.8" y="70.8">C5</text>
<text x="172.5" y="77">R11</text>
<text x="236.5" y="77">R17</text>
<text x="236.5" y="80.5">R23</text>
<text x="152.1" y="89.4">U1</text>
<text x="181.4" y="88.5">IO</text>
<text x="236.5" y="85.9">R18</text>
<text x="140.5" y="93.9">C6</text>
<text x="236.5" y="94.8">R20</text>
<text x="236.5" y="90.3">R19</text>
<text x="172.5" y="96.5">R14</text>
<text x="182.8" y="96.5">C7</text>
<text x="172.5" y="102.8">R13</text>
<text x="63.2" y="121.4">CN3</text>
<text x="48.9" y="134.8">T4</text>
<text x="177.8" y="141">CN2</text>
<text x="50.7" y="160.5">X1</text>
<text x="30.3" y="165.9">C17</text>
<text x="81.8" y="165">T3</text>
<text x="92.5" y="169.4">R5</text>
<text x="34.7" y="189">R4</text>
<text x="42.7" y="189">R8</text>
</g>
<g font-size="1.6">
<text x="145.5" y="12.1">PS</text>
<text x="185" y="12.1">VDD2</text>
<text x="217.1" y="14.4">AVDD-CSI</text>
<text x="140.3" y="22.6">GND</text>
<text x="140.5" y="20.1">C0402</text>
<text x="150.8" y="18.3">1</text>
<text x="150.8" y="21.8">2</text>
<text x="166.6" y="18.3">5</text>
<text x="181.9" y="22.8">C0402</text>
<text x="231.2" y="20.1">R0402</text>
<text x="252.5" y="21.9">GND</text>
<text x="52.3" y="29.9">FPC40-05PH-BOT</text>
<text x="150.8" y="25.4">3</text>
<text x="166.6" y="25.4">4</text>
<text x="185.8" y="29.9">GND</text>
<text x="38.3" y="33.3">PS</text>
<text x="49.5" y="32.5">1</text>
<text x="49.5" y="34.3">3</text>
<text x="68.9" y="32.5">2</text>
<text x="68.9" y="34.3">4</text>
<text x="76.1" y="34.5">IOVDD-CSI</text>
<text x="76.1" y="32.7">AFVCC-CSI</text>
<text x="224.6" y="33.4">PS</text>
<text x="263.2" y="33.4">CSI-AFVCC</text>
<text x="48.6" y="41.4">11</text>
<text x="49.5" y="36.1">5</text>
<text x="49.5" y="37.8">7</text>
<text x="49.5" y="39.6">9</text>
<text x="68.9" y="36.1">6</text>
<text x="68.9" y="37.8">8</text>
<text x="68.9" y="39.6">10</text>
<text x="68.9" y="41.4">12</text>
<text x="76.1" y="39.8">DVDD-CSI</text>
<text x="76.1" y="38">AVDD-CSI</text>
<text x="145.5" y="37">PS</text>
<text x="184.1" y="37">CSI-DVDD</text>
<text x="219.6" y="41.4">C0402</text>
<text x="229.9" y="39.6">1</text>
<text x="245.8" y="39.6">5</text>
<text x="48.6" y="43.2">13</text>
<text x="48.6" y="45">15</text>
<text x="48.6" y="46.7">17</text>
<text x="68.9" y="43.2">14</text>
<text x="68.9" y="45">16</text>
<text x="68.9" y="46.7">18</text>
<text x="140.3" y="47.5">GND</text>
<text x="140.5" y="45">C0402</text>
<text x="150.8" y="43.2">1</text>
<text x="150.8" y="46.7">2</text>
<text x="166.6" y="43.2">5</text>
<text x="181.9" y="47.6">C0402</text>
<text x="219.5" y="43.9">GND</text>
<text x="229.9" y="43.2">2</text>
<text x="229.9" y="46.7">3</text>
<text x="245.8" y="46.7">4</text>
<text x="261" y="44.1">C0402</text>
<text x="48.6" y="48.5">19</text>
<text x="48.6" y="50.3">21</text>
<text x="48.6" y="52.1">23</text>
<text x="48.6" y="53.8">25</text>
<text x="68.9" y="48.5">20</text>
<text x="68.9" y="50.3">22</text>
<text x="68.9" y="52.1">24</text>
<text x="68.9" y="53.8">26</text>
<text x="150.8" y="50.3">3</text>
<text x="166.6" y="50.3">4</text>
<text x="265" y="51.2">GND</text>
<text x="48.6" y="55.6">27</text>
<text x="48.6" y="57.4">29</text>
<text x="48.6" y="59.2">31</text>
<text x="68.9" y="55.6">28</text>
<text x="68.9" y="57.4">30</text>
<text x="68.9" y="59.2">32</text>
<text x="185.8" y="54.8">GND</text>
<text x="48.6" y="61">33</text>
<text x="48.6" y="62.7">35</text>
<text x="48.6" y="64.5">37</text>
<text x="68.9" y="61">34</text>
<text x="68.9" y="62.7">36</text>
<text x="68.9" y="64.5">38</text>
<text x="145.5" y="63.6">PS</text>
<text x="184.1" y="63.6">CSI-AVDD</text>
<text x="48.6" y="66.3">39</text>
<text x="58.3" y="71.5" transform="rotate(-90 58.3 71.5)">41</text>
<text x="60.1" y="71.5" transform="rotate(-90 60.1 71.5)">42</text>
<text x="68.9" y="66.3">40</text>
<text x="140.5" y="71.6">C0402</text>
<text x="150.8" y="69.9">1</text>
<text x="166.6" y="69.9">5</text>
<text x="56.8" y="77">GND</text>
<text x="140.3" y="74.1">GND</text>
<text x="150.8" y="73.4">2</text>
<text x="150.8" y="77">3</text>
<text x="166.6" y="77">4</text>
<text x="181.9" y="74.3">C0402</text>
<text x="225.3" y="74.8">DVDD-CSI</text>
<text x="250.7" y="75.2">CSI-DVDD</text>
<text x="185.8" y="81.4">GND</text>
<text x="225.5" y="83.7">AVDD-CSI</text>
<text x="244.5" y="82.3">R0402</text>
<text x="244.5" y="78.8">R0402</text>
<text x="250.7" y="78.8">VDD2</text>
<text x="145.5" y="89.4">PS</text>
<text x="184.1" y="89.4">CSI-IOVDD</text>
<text x="225.1" y="88.2">IOVDD-CSI</text>
<text x="244.5" y="87.7">R0402</text>
<text x="250.7" y="84.1">CSI-AVDD</text>
<text x="250.7" y="88.5">CSI-IOVDD</text>
<text x="150.8" y="95.6">1</text>
<text x="166.6" y="95.6">5</text>
<text x="225" y="92.6">AFVCC-CSI</text>
<text x="244.5" y="92.1">R0402</text>
<text x="250.7" y="93">CSI-AFVCC</text>
<text x="140.3" y="99.9">GND</text>
<text x="140.5" y="97.4">C0402</text>
<text x="150.8" y="99.2">2</text>
<text x="181.9" y="100.1">C0402</text>
<text x="244.5" y="96.5">R0402</text>
<text x="150.8" y="102.7">3</text>
<text x="166.6" y="102.7">4</text>
<text x="185.8" y="107.2">GND</text>
<text x="63.7" y="128.5">1</text>
<text x="63.7" y="130.3">2</text>
<text x="77.7" y="130.3">23</text>
<text x="77.7" y="128.5">24</text>
<text x="63.7" y="132.1">3</text>
<text x="63.7" y="133.9">4</text>
<text x="63.7" y="135.6">5</text>
<text x="63.7" y="137.4">6</text>
<text x="77.7" y="137.4">19</text>
<text x="77.7" y="135.6">20</text>
<text x="77.7" y="133.9">21</text>
<text x="77.7" y="132.1">22</text>
<text x="184.1" y="133.5">GND</text>
<text x="63.7" y="139.2">7</text>
<text x="63.7" y="141">8</text>
<text x="63.7" y="142.7">9</text>
<text x="77.7" y="142.7">16</text>
<text x="77.7" y="141">17</text>
<text x="77.7" y="139.2">18</text>
<text x="185.5" y="141.9" transform="rotate(-90 185.5 141.9)">26</text>
<text x="47.2" y="148.1">R0402</text>
<text x="62.8" y="144.5">10</text>
<text x="62.8" y="146.3">11</text>
<text x="62.8" y="148.1">12</text>
<text x="77.7" y="148.1">13</text>
<text x="77.7" y="146.3">14</text>
<text x="77.7" y="144.5">15</text>
<text x="161.7" y="145.3">CSI-AFVCC</text>
<text x="166.1" y="147">GND</text>
<text x="179.3" y="149.9">21</text>
<text x="179.3" y="148.1">22</text>
<text x="179.3" y="144.5">24</text>
<text x="179.3" y="155.2">18</text>
<text x="179.3" y="153.4">19</text>
<text x="179.3" y="151.6">20</text>
<text x="166.1" y="161.3">GND</text>
<text x="179.3" y="160.5">15</text>
<text x="179.3" y="158.7">16</text>
<text x="179.3" y="157">17</text>
<text x="39" y="164.8">GND</text>
<text x="48.6" y="162.3">1</text>
<text x="48.6" y="164.1">2</text>
<text x="62.6" y="164.1">3</text>
<text x="62.6" y="162.3">4</text>
<text x="69.4" y="163">GND</text>
<text x="179.3" y="167.6">11</text>
<text x="179.3" y="165.9">12</text>
<text x="179.3" y="164.1">13</text>
<text x="179.3" y="162.3">14</text>
<text x="30.3" y="169.4">C0402</text>
<text x="92.5" y="173">R0402</text>
<text x="164.7" y="168.4">CSI-IOVDD</text>
<text x="165.4" y="170.5">CSI-DVDD</text>
<text x="179.3" y="169.4">10</text>
<text x="180.1" y="173">8</text>
<text x="180.1" y="171.2">9</text>
<text x="33.8" y="174.8">GND</text>
<text x="88.9" y="179.2">GND</text>
<text x="180.1" y="178.3">5</text>
<text x="180.1" y="176.5">6</text>
<text x="180.1" y="174.8">7</text>
<text x="165.4" y="180.8">CSI-AVDD</text>
<text x="166.1" y="184.4">GND</text>
<text x="180.1" y="185.4">1</text>
<text x="180.1" y="183.6">2</text>
<text x="180.1" y="181.9">3</text>
<text x="180.1" y="180.1">4</text>
<text x="185.5" y="190.6" transform="rotate(-90 185.5 190.6)">25</text>
<text x="34.7" y="192.6">R0402</text>
<text x="42.7" y="192.6">R0402</text>
<text x="184.1" y="197.9">GND</text>
<text x="228.2" y="195.1">Design Name</text>
<text x="31.2" y="199.7">GND</text>
<text x="39.2" y="199.7">GND</text>
<text x="228.2" y="200.4">Size</text>
<text x="229.9" y="202.2">A3</text>
<text x="235.3" y="200.4">Page Name</text>
<text x="285" y="200.4">Rev</text>
<text x="285" y="202.2">V3.0</text>
<text x="228.2" y="205.7">Date:</text>
<text x="237.4" y="205.7">Monday, February 01, 2016</text>
<text x="263.7" y="205.7">Sheet</text>
<text x="272.6" y="205.7">1</text>
<text x="277.9" y="205.7">of</text>
<text x="283.3" y="205.7">1</text>
</g>
<g font-size="1.6" fill="#004000">
<text x="152.1" y="15.6">SOT23-5</text>
<text x="172.1" y="22.8">R0402</text>
<text x="180.5" y="27.2">R0402</text>
<text x="152.1" y="40.5">SOT23-5</text>
<text x="231.2" y="37">SOT23-5</text>
<text x="172.1" y="47.6">R0402</text>
<text x="251.3" y="44.1">R0402</text>
<text x="180.5" y="52.1">R0402</text>
<text x="259.6" y="48.5">R0402</text>
<text x="152.1" y="67.2">SOT23-5</text>
<text x="172.1" y="74.3">R0402</text>
<text x="180.5" y="78.8">R0402</text>
<text x="152.1" y="93">SOT23-5</text>
<text x="172.1" y="100.1">R0402</text>
<text x="180.5" y="104.5">R0402</text>
<text x="63.2" y="125">DF30FC-24DS</text>
<text x="50.7" y="167.7">TSX-3225</text>
</g>
<g font-size="1.6" fill="#f00">
<text x="189.8" y="14.8">VDD2</text>
<text x="236.9" y="18.3">PWR-EN</text>
<text x="140.9" y="25.4">PWR-EN</text>
<text x="27.1" y="39.6">CSI2-D3P</text>
<text x="27.1" y="37.9">CSI2-D3N</text>
<text x="40.4" y="37.9">D3N</text>
<text x="40.4" y="39.6">D3P</text>
<text x="40.4" y="41.4">GND</text>
<text x="40.4" y="36.1">GND</text>
<text x="76" y="36.1">GND</text>
<text x="268.9" y="36.1">AFVCC</text>
<text x="27.1" y="45">CSI2-D2P</text>
<text x="27.1" y="43.2">CSI2-D2N</text>
<text x="40.4" y="43.2">D2N</text>
<text x="40.4" y="45">D2P</text>
<text x="40.4" y="46.8">GND</text>
<text x="76" y="43.2">PE16</text>
<text x="76" y="45">PE17</text>
<text x="76" y="46.8">PE0</text>
<text x="81.3" y="43.2">CSI-RST</text>
<text x="81.3" y="46.8">CSI-PCLK</text>
<text x="220" y="46.8">PWR-EN</text>
<text x="27.1" y="50.3">CSI2-CKP</text>
<text x="27.1" y="48.5">CSI2-CKN</text>
<text x="27.1" y="53.9">CSI2-D1N</text>
<text x="40.4" y="53.9">D1N</text>
<text x="40.4" y="48.5">CKN</text>
<text x="40.4" y="50.3">CKP</text>
<text x="40.4" y="52.1">GND</text>
<text x="76" y="53.9">PE13</text>
<text x="76" y="52.1">PE3</text>
<text x="76" y="50.3">PE2</text>
<text x="76" y="48.5">PE1</text>
<text x="81.3" y="53.9">CSI-D9</text>
<text x="81.3" y="52.1">CSI-VSYNC</text>
<text x="81.3" y="50.3">CSI-HSYNC</text>
<text x="81.3" y="48.5">CSI-MCLK</text>
<text x="140.9" y="50.3">PWR-EN</text>
<text x="27.1" y="59.2">CSI2-D0N</text>
<text x="27.1" y="55.6">CSI2-D1P</text>
<text x="40.4" y="59.2">D0N</text>
<text x="40.4" y="55.6">D1P</text>
<text x="40.4" y="57.4">GND</text>
<text x="76" y="55.6">PE12</text>
<text x="76" y="57.4">PE11</text>
<text x="76" y="59.2">PE10</text>
<text x="81.3" y="55.6">CSI-D8</text>
<text x="81.3" y="57.4">CSI-D7</text>
<text x="81.3" y="59.2">CSI-D6</text>
<text x="27.1" y="61">CSI2-D0P</text>
<text x="27.1" y="64.5">CSI-SCK</text>
<text x="35.1" y="64.5">SCL</text>
<text x="40.4" y="61">D0P</text>
<text x="40.4" y="64.5">PE14</text>
<text x="40.4" y="62.8">GND</text>
<text x="76" y="61">PE9</text>
<text x="76" y="62.8">PE8</text>
<text x="76" y="64.5">PE7</text>
<text x="81.3" y="61">CSI-D5</text>
<text x="81.3" y="62.8">CSI-D4</text>
<text x="81.3" y="64.5">CSI-D3</text>
<text x="27.1" y="66.3">CSI-SDA</text>
<text x="35.1" y="66.3">SDA</text>
<text x="40.4" y="66.3">PE15</text>
<text x="76" y="66.3">PE6</text>
<text x="81.3" y="66.3">CSI-D2</text>
<text x="189.8" y="66.3">VDD3</text>
<text x="140.9" y="77">PWR-EN</text>
<text x="189.8" y="92.1">VDD1</text>
<text x="140.9" y="102.8">PWR-EN</text>
<text x="31.5" y="130.3">CSI-RST</text>
<text x="54.6" y="128.5">REF</text>
<text x="89.3" y="130.3">D3N</text>
<text x="89.3" y="128.5">D3P</text>
<text x="54.6" y="135.7">VDD2</text>
<text x="54.6" y="137.4">VDD3</text>
<text x="89.1" y="137.4">D1N</text>
<text x="89.3" y="135.7">D1P</text>
<text x="89.3" y="133.9">D2N</text>
<text x="89.3" y="132.1">D2P</text>
<text x="54.6" y="139.2">VDD1</text>
<text x="54.6" y="141">GND</text>
<text x="54.6" y="142.8">AFVCC</text>
<text x="89.1" y="141">CKN</text>
<text x="89.1" y="139.2">CKP</text>
<text x="89.3" y="142.8">D0P</text>
<text x="30.6" y="146.3">CSI-MCLK R7</text>
<text x="54.6" y="144.5">GND</text>
<text x="54.6" y="146.3">X-OUT</text>
<text x="54.6" y="148.1">GND</text>
<text x="89.1" y="148.1">SDA</text>
<text x="89.1" y="144.5">D0N</text>
<text x="89.3" y="146.3">SCL</text>
<text x="155.1" y="149.9">CSI-D3</text>
<text x="155.1" y="148.1">CSI-D4</text>
<text x="172.9" y="146.3">AFGND 23</text>
<text x="155.1" y="151.7">CSI-D5</text>
<text x="155.1" y="153.4">CSI-D2</text>
<text x="155.1" y="155.2">CSI-D6</text>
<text x="155.1" y="158.8">CSI-D7</text>
<text x="155.1" y="157">CSI-PCLK</text>
<text x="36.8" y="162.3">VDD3</text>
<text x="73.3" y="164.1">X-OUT</text>
<text x="92.9" y="164.1">REF</text>
<text x="155.1" y="165.9">CSI-D9</text>
<text x="155.1" y="162.3">CSI-D8</text>
<text x="155.1" y="164.1">CSI-MCLK</text>
<text x="155.1" y="171.2">CSI-HSYNC</text>
<text x="155.1" y="178.3">SCL</text>
<text x="155.1" y="174.8">CSI-VSYNC</text>
<text x="155.1" y="176.6">CSI-RST</text>
<text x="45.7" y="181.9">SCL</text>
<text x="45.7" y="183.7">SDA</text>
<text x="155.1" y="181.9">SDA</text>
</g>
<g font-size="1.6" fill="#004080">
<text x="153.8" y="19.4">INPUT</text>
<text x="153.8" y="22.9">GND</text>
<text x="160" y="19.4">VOUT</text>
<text x="153.8" y="26.5">EN</text>
<text x="161.5" y="26.5">ADJ</text>
<text x="233" y="40.7">INPUT</text>
<text x="239.1" y="40.7">VOUT</text>
<text x="153.8" y="44.3">INPUT</text>
<text x="153.8" y="47.8">GND</text>
<text x="160" y="44.3">VOUT</text>
<text x="233" y="44.3">GND</text>
<text x="233" y="47.8">EN</text>
<text x="240.6" y="47.8">ADJ</text>
<text x="153.8" y="51.4">EN</text>
<text x="161.5" y="51.4">ADJ</text>
<text x="153.8" y="71">INPUT</text>
<text x="160" y="71">VOUT</text>
<text x="153.8" y="74.5">GND</text>
<text x="153.8" y="78.1">EN</text>
<text x="161.5" y="78.1">ADJ</text>
<text x="153.8" y="96.7">INPUT</text>
<text x="153.8" y="100.3">GND</text>
<text x="160" y="96.7">VOUT</text>
<text x="153.8" y="103.8">EN</text>
<text x="161.5" y="103.8">ADJ</text>
<text x="51.6" y="163.4">XIN</text>
<text x="51.6" y="165.2">GND XOUT</text>
<text x="56.9" y="163.4">GND</text>
</g>
<g font-size="1.6" fill="#0f0">
<text x="76" y="41.4">PD15</text>
<text x="81.3" y="41.4">CSI-PWDN-F</text>
<text x="155.1" y="173">CSI-PWDN-F</text>
</g>
<g font-size="1.6" fill="#00f">
<text x="81.3" y="45">CSI-PWDN-R</text>
<text x="31.5" y="132.1">CSI-PWDN-R</text>
</g>
<g font-size="1.3">
<text x="30.8" y="1.3">5</text>
<text x="88.9" y="1.3">4</text>
<text x="147" y="1.3">3</text>
<text x="205" y="1.3">2</text>
<text x="263.1" y="1.3">1</text>
<text x=".5" y="28.4">D</text>
<text x="292.6" y="28.4">D</text>
<text x=".5" y="79.5">C</text>
<text x="292.6" y="79.5">C</text>
<text x=".5" y="130.6">B</text>
<text x="292.6" y="130.6">B</text>
<text x=".5" y="181.7">A</text>
<text x="292.6" y="181.7">A</text>
<text x="30.8" y="207.4">5</text>
<text x="88.9" y="207.4">4</text>
<text x="147" y="207.4">3</text>
<text x="205" y="207.4">2</text>
<text x="263.1" y="207.4">1</text>
</g>
<g font-size="1.2" fill="#00f">
<text x="162.4" y="27.5">0.8V</text>
<text x="162.4" y="52.4">0.8V</text>
<text x="241.5" y="48.8">0.8V</text>
<text x="162.4" y="79">0.8V</text>
<text x="162.4" y="104.8">0.8V</text>
</g>
<text font-size="1.2" x="213.2" y="204.9">http://www.banana-pi.org</text>
</svg>
